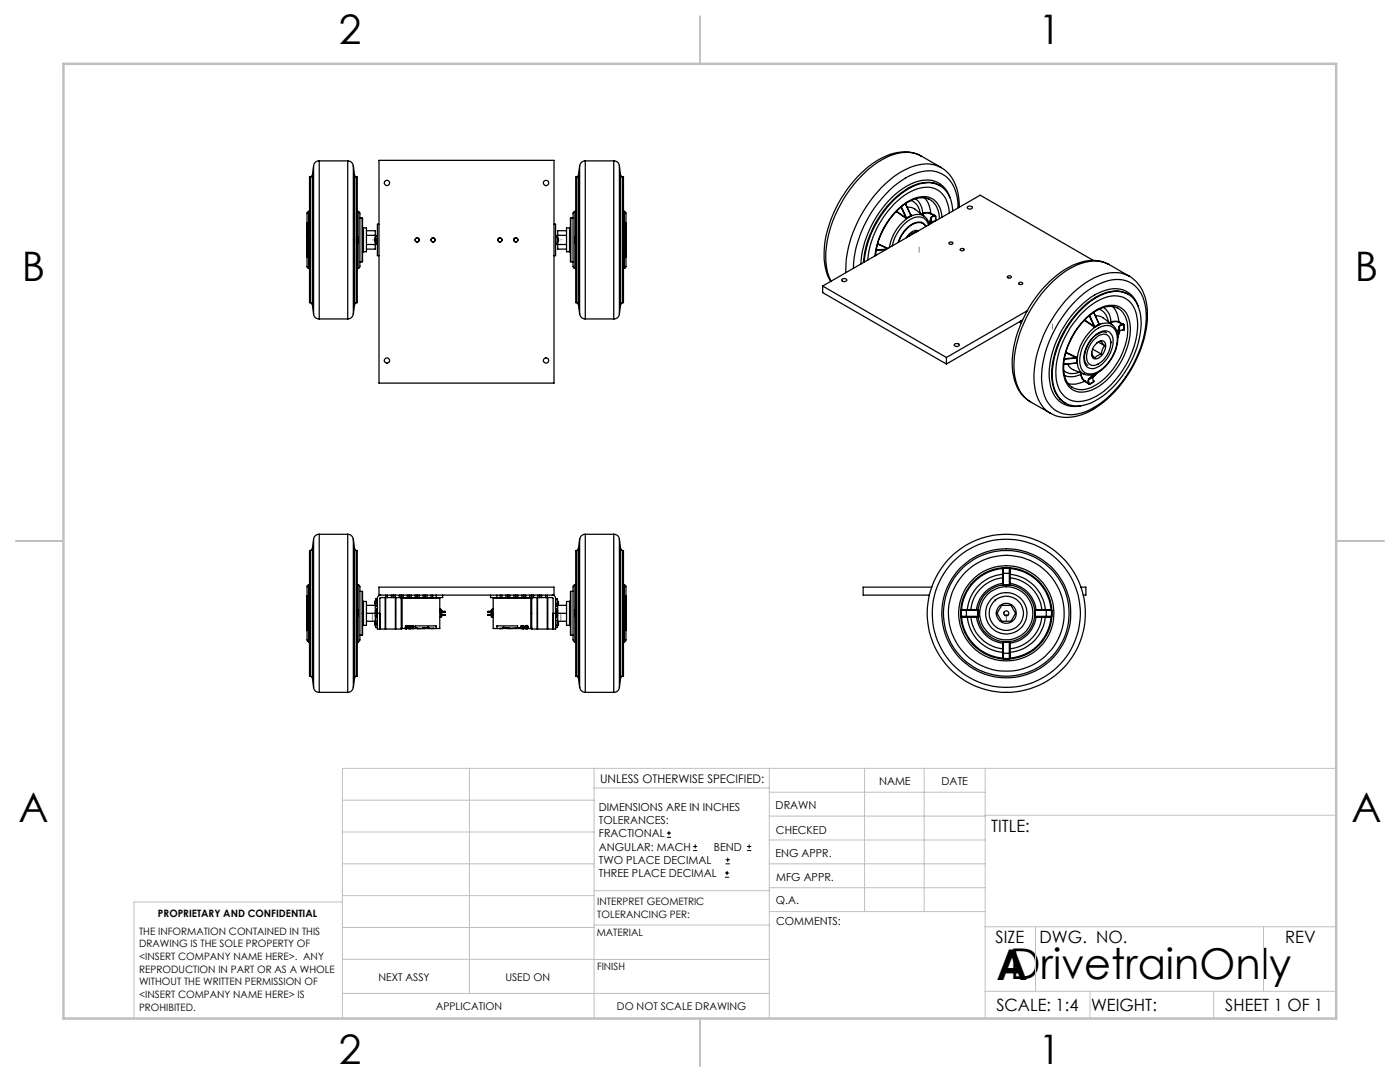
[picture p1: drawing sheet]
<svg xmlns="http://www.w3.org/2000/svg" width="279mm" height="216mm" viewBox="0 0 279 216" stroke-linecap="round" stroke-linejoin="round" font-family="sans-serif">
<g fill="none" stroke="#000" stroke-width=".2">
<path d="M133.1 167.1h.8M133.1 166.2h.8M133.5 165.8v.9M138.3 169.7h.8M138.3 168.9h.8M138.7 168.5v.8M144.7 175h.8M144.7 174.2h.8M144.8 172.4h.9M144.8 171.6h.9M145.1 173.8v.8M145.2 171.1v.9"/>
<path d="M149.1 169.7h.8M149.1 168.9h.8M149.5 168.5v.8"/>
</g>
<g fill="none" stroke="#c0c0c0" stroke-width=".2">
<path d="M68.3 159.7h50.3M93.7 153.3v44.9M118.6 153.3v49.9M118.6 157.2h34.9M153.5 153.3v49.9M153.5 158.1h43.1M172.5 153.3v28.6M184.4 153.3v28.6M196.6 153.3v49.9M266.7 153.3h-198.4v49.9M68.3 178.7h50.3M68.3 172.4h50.3"/>
<path d="M68.3 166h50.3M68.3 180h-41.6v23.2M118.6 177.7h35M153.5 167.6h43.1M153.5 162.8h43.1M153.5 172.4h43.1M153.5 177.1h43.1M196.6 162.7h70.1M68.3 198.2h85.2M68.3 191.4l85.2 .1M68.3 185.1h50.3M118.6 184.6h35"/>
<path d="M153.6 181.9h43M196.6 197.8h70.1M196.6 184.9h70.1M206.7 184.9v12.9M217.5 197.8v5.4M242.2 197.8v5.4M252.2 184.9v12.9"/>
</g>
<path d="M139.7 3.2v9.5M3.1 107.9h9.6M266.7 107.9h9.5M139.7 203.2v9.6" fill="none" stroke="#c0c0c0" stroke-width=".25"/>
<path d="M12.7 12.7h254v190.5h-254z" fill="none" stroke="#c0c0c0" stroke-width=".5"/>
<path d="M74.3 47.9h.1M111.9 47.8h.1M183.4 50.3v-1M210 65.7v-1M74.3 123.9v-1.3M111.9 123.9v-1.3M200.8 123.9v-1.3M200.9 123.9v-1.3" fill="none" stroke="#808080" stroke-width=".2" stroke-dasharray="15.2 1.3 1.3 1.3"/>
<g fill="none" stroke="#000" stroke-width=".25">
<path d="M61.9 35.3h-.1v25.1h.1M61.9 35.3v25.1M62.3 35l-.1 .3h-.3M62.3 35v25.7M62.6 33.1v29.6M62.6 33.1l-.3 1.9M63.7 32.1a1.09 1.09 0 0 0-1.1 1M63.7 32.1v31.5M63.7 32.1h5.7M69.4 32.1a1.16 1.16 0 0 1 1.1 1M69.4 32.1v31.5M70.5 33.1v29.6"/>
<path d="M70.5 33.1l.3 1.9M70.8 35l.1 .2 .2 .1M70.8 35v25.7M71.1 35.3h.2v25.1h-.2M71.1 35.3v25.1M75.6 32h35v44.4h-35zM115.1 35.3h-.2v25.1h.2M115.1 35.3v25.1M115.4 35l-.1 .2-.2 .1M115.4 35v25.7M115.7 33.1v29.6M115.7 33.1l-.3 1.9"/>
<path d="M116.8 32.1a1.16 1.16 0 0 0-1.1 1M116.8 32.1v31.5M116.8 32.1h5.7M122.5 32.1a1.09 1.09 0 0 1 1.1 1M122.5 32.1v31.5M123.6 33.1v29.6M123.6 33.1l.3 1.9M123.9 35l.1 .3h.2M123.9 35v25.7M124.2 35.3h.2v25.1h-.2M124.2 35.3v25.1M182.7 39.7h.1a3.9 3.9 0 0 1 1.4 2.9"/>
<path d="M183.8 31.1a8 8 0 0 0-8 .5 24.1 24.1 0 0 0-11.1 16.2 12.4 12.4 0 0 0 1.1 8.4M184.5 39.4l.2 .3a4.5 4.5 0 0 1 1 2.8M185.2 39.7a4 4 0 0 1 2.3 3.9M185.2 39.7a4.8 4.8 0 0 0-4.2 .8 14.9 14.9 0 0 0-6.3 10.5M187.6 37a5.6 5.6 0 0 0-5.7 .2 19.5 19.5 0 0 0-9.6 15.2M187.8 33.4a7.9 7.9 0 0 1 3.6 6.8l.1 1.1M187.8 33.4a7.3 7.3 0 0 0-7 .4 23.3 23.3 0 0 0-10.1 11.4 20.9 20.9 0 0 0-1.9 9.2M187.8 33.4l-4-2.3a7.8 7.8 0 0 0-7.9 .8 24.5 24.5 0 0 0-11.1 19.3l.3 2.7 .7 2.2M189.6 39.4a4.9 4.9 0 0 0-6.4-3.2 16.3 16.3 0 0 0-9 8.2 18 18 0 0 0-2.4 8.3M61.3 44.4v6.9M61.6 42.2l-.3 .2v10.9l.3 .3M61.6 42.2v11.4"/>
<path d="M61.6 53.6h.1M61.6 42.2h.1M61.7 53.6h.1M61.7 53.5h.1M61.7 53.5v.1M61.7 47.3v1.2M61.7 48.5l.1 .1M61.7 48.5h.1M61.7 47.3h.1M61.7 42.2h.1M61.7 53.6l.1 .1M61.8 42.1l-.1 .1"/>
<path d="M61.8 47.2l-.1 .1M61.8 42.2h-.1M71.3 47.2l.1 .1M71.3 42.2h.1M71.3 53.5h.1M71.3 42.1l.1 .1M71.3 47.3h.1M71.3 48.5h.1M71.4 42.2h.1M71.4 47.3v1.2M71.4 48.5h-.1M71.4 47.3h.1"/>
<path d="M71.4 48.5h.1M71.4 53.6h-.1M71.4 53.6l-.1 .1M71.4 53.6h.1M71.4 48.5l-.1 .1M71.4 53.5v.1M71.5 42.2l.2 .1 .1 .3v10.6l-.1 .2-.2 .2M71.5 42.2v11.4M71.8 52.2h.5M71.8 43.5h.5M72.3 43.5v8.7M72.4 45.3l.1 .2"/>
<path d="M72.5 50.2l-.1 .2M72.5 45.5h.6v4.7h-.6M72.5 45.5v4.7M73.1 46h1.8v3.7h-1.8M73.1 47h1.8M73.1 48.8h1.8M74.9 48l.1 .6M74.9 48h.1M74.9 47.7h.1M74.9 47.4h.1M74.9 48.4h.1M74.9 47.8v.1"/>
<path d="M74.9 47.9h.1M74.9 47.9v.2M74.9 47.6v.1M75 47.2h.3M75 47.2l-.1 .5M75 48.6h.3M75 48.5h.3M75 47.2v1.3M75 48.5v.1M75.2 48.6l.1 .2M75.3 47l-.1 .1M75.6 44.7h-.3v6.3h.3"/>
<path d="M110.6 44.7h.3v6.3h-.3M110.9 48.6h.3M110.9 47.2h.3M110.9 47l.1 .1M111 48.6l-.1 .2M111.2 47.2l.1 .5M111.2 47.2v1.4M111.2 47.2h.1M111.3 48.1l-.1 .5M111.3 47.4h.1M111.3 48.4h.1M111.3 48h.1"/>
<path d="M111.3 47.8v.1M111.3 47.8h.1M111.3 47.7h.1M111.3 47.7v.1M111.3 48v.2M111.3 47h1.8M111.3 48.8h1.8M113.1 46h-1.8v3.7h1.8M113.7 50.2l.1 .2M113.7 45.5h-.6v4.7h.6M113.7 45.5v4.7M113.8 45.3l-.1 .2"/>
<path d="M113.9 43.5v8.7M113.9 52.2h.5M113.9 43.5h.5M114.7 42.2l-.2 .1-.1 .3v10.6l.1 .2 .2 .2M114.7 42.2v11.4M114.7 53.6h.1M114.7 42.2h.1M114.8 53.5h.1M114.8 53.5v.1M114.8 47.3v1.2M114.8 48.5l.1 .1M114.8 48.5h.1"/>
<path d="M114.8 47.3h.1M114.8 53.6h.1M114.8 42.2h.1M114.8 53.6l.1 .1M114.9 42.1l-.1 .1M114.9 47.2l-.1 .1M114.9 42.2h-.1M124.4 47.2l.1 .1M124.4 42.2h.1M124.4 53.5h.1M124.4 42.1l.1 .1M124.4 47.3h.1"/>
<path d="M124.4 48.5h.1M124.5 42.2h.1M124.5 47.3v1.2M124.5 48.5h-.1M124.5 47.3h.1M124.5 48.5h.1M124.5 53.6h-.1M124.5 53.6l-.1 .1M124.5 53.6h.1M124.5 48.5l-.1 .1M124.5 53.5v.1M124.6 42.2l.3 .2v10.9l-.3 .3"/>
<path d="M124.6 42.2v11.4M124.9 44.4v6.9M164.2 57.1v1.3l24.7 14.2M164.2 57.1l24.7 14.2M168 55.8a.54 .54 0 0 1 .6-.3 .54 .54 0 0 1 .4 .5 .54 .54 0 0 1-.6 .2 .54 .54 0 0 1-.4-.4zM175.2 48.6l1.9 1M175.2 48.6l2 1M175.2 48.5v.1M176.7 49.8l-1.8 .2M177 49.7l-2.1 .2M178.9 42.2l1.9 1.4M178.9 42.2l1.9 1.3"/>
<path d="M178.9 42.2l-.2 .2M179.8 41.3l1 2.2M179.9 41.2l1 2.3M180.7 40.6l1.1 2.4zM180.8 43.6h.2M180.8 43.5h.1M180.8 43.5v.1M180.9 43.5l.1 .1M181 41.3a2.12 2.12 0 0 1 1.6 .4l1.9 1.5M181.8 43v.1M181.8 43l-.9 .5M181.8 43h.1"/>
<path d="M181.8 40a2.81 2.81 0 0 1 1.8 2.5M181.8 43.1l-.8 .5M183 46.2l-.8 .3-.8 .6M183.3 46.1a2.19 2.19 0 0 0-2.4 1.3M183.9 44.3l.3 .2M184.2 42.6v.1M184.2 42.6l-.3 .2M184.2 42.7l-.2 .1M184.5 43.2l.1 .1a2.32 2.32 0 0 1 .8 1.5M184.5 43.2a2.94 2.94 0 0 0-3.6 .4 9.3 9.3 0 0 0-3.4 5.8M184.8 45.2a1.82 1.82 0 0 0-2.7-.4 6.9 6.9 0 0 0-2.8 3.5M184.8 45.2a1.85 1.85 0 0 0-2.8-.5 6.8 6.8 0 0 0-2.8 3.7"/>
<path d="M185.3 44.9a2.21 2.21 0 0 0-3.6-1.1 8.5 8.5 0 0 0-3.7 5.3M185.7 42.7l-.1-.1a1.48 1.48 0 0 0-1.4 .1M185.7 42.7l.8 .4M185.7 42.5l.8 .5M185.7 42.5l-.8-.1-.7 .2M185.7 42.5v.2M185.8 43.5h.1M185.8 43.5l-.4 1.2M185.8 44.5v.1M185.8 43.5v1M185.8 43.5l-.3 1.3M186.5 43.1l-.5 .1-.2 .3"/>
<path d="M186.5 43.1h.2M186.5 43l.2 .1M186.5 43v.1M186.6 44.1l-.5 .1-.3 .3M186.7 43.1a.75 .75 0 0 0-.9 .4M186.7 43.1h.1M186.7 43.1v1M188 43.3a3.9 3.9 0 0 0-3.9-4.1 9.1 9.1 0 0 0-6.2 4 15.2 15.2 0 0 0-3.3 7.8M189.4 48.4a.42 .42 0 0 1 .4-.1 .42 .42 0 0 1 .3 .3 .43 .43 0 0 1-.4 .2 .43 .43 0 0 1-.3-.4zM189.5 42.5a5 5 0 0 0-3.5-5 8.1 8.1 0 0 0-6.8 2.5 18.3 18.3 0 0 0-6 11.9M190.1 42.1a5.4 5.4 0 0 0-3.9-5.6 7.9 7.9 0 0 0-6.4 2.2 20 20 0 0 0-7.3 13.6M191.2 41.5a7 7 0 0 0-3.7-7 8.4 8.4 0 0 0-7.5 1.5 23.2 23.2 0 0 0-9.7 17.6"/>
<path d="M191.7 49.6h.3l.4 .1a.4 .4 0 0 1-.4 .4 .4 .4 0 0 1-.4-.4zM193.1 41.3a.52 .52 0 0 1 .5-.2 .52 .52 0 0 1 .4 .4 .52 .52 0 0 1-.5 .2 .52 .52 0 0 1-.4-.4zM201 55.2a.42 .42 0 0 1 .5-.2 .42 .42 0 0 1 .3 .4 .43 .43 0 0 1-.4 .1 .43 .43 0 0 1-.4-.3zM203.4 56.4l.3-.1 .4 .2a.4 .4 0 0 1-.4 .3 .4 .4 0 0 1-.4-.3zM214.7 60a13.1 13.1 0 0 1 7.9-4.2 5.6 5.6 0 0 1 5.9 5 19.2 19.2 0 0 1-2.9 12.9 19.2 19.2 0 0 1-9.7 8.7 5.8 5.8 0 0 1-7.9-5.1 20.4 20.4 0 0 1 3.9-13.9l1.4-1.8zM218.2 52l-22.6-13.1-31.4 18.2M221.3 52.8a8 8 0 0 0-7.9 .5 23.6 23.6 0 0 0-11.4 20 8 8 0 0 0 3.6 6.9M221.3 52.8l4.1 2.3a6.6 6.6 0 0 0-6.2 0 21 21 0 0 0-9.9 9.6 20.2 20.2 0 0 0-2.7 13.2 6.6 6.6 0 0 0 3 4.5M221.3 52.8a7.3 7.3 0 0 0-7 .4 23.3 23.3 0 0 0-10 11.4 17.5 17.5 0 0 0-1.5 11.8 6.4 6.4 0 0 0 2.8 3.8l4 2.2M225.1 58.7a5.2 5.2 0 0 0-4.9-.1 18.2 18.2 0 0 0-9.3 10.7 12.3 12.3 0 0 0-.2 9.2l.8 1.1 1.1 .8M225.3 55.1a7.8 7.8 0 0 1 3.7 6.8 23.8 23.8 0 0 1-11.4 20.1 8.1 8.1 0 0 1-8 .4M61.9 60.4l.4 .3"/>
<path d="M62.3 60.7l.3 2M62.6 62.7a1.09 1.09 0 0 0 1.1 .9M63.7 63.6h5.7M70.5 62.7a1.16 1.16 0 0 1-1.1 .9M70.8 60.7l-.3 2M71.1 60.4l-.3 .3M115.1 60.4l.3 .3M115.4 60.7l.3 2M115.7 62.7a1.16 1.16 0 0 0 1.1 .9M116.8 63.6h5.7M123.6 62.7a1.09 1.09 0 0 1-1.1 .9M123.9 60.7l-.3 2"/>
<path d="M124.2 60.4l-.3 .3M188.9 71.3v1.3M190.5 68.7a.54 .54 0 0 1 .5-.2 .54 .54 0 0 1 .4 .5 .54 .54 0 0 1-.5 .2 .54 .54 0 0 1-.4-.5zM203.4 64.2l.4 .2M203.8 64l.1 .2-.1-.2M204.1 63.9l-15.2 8.7M205 62l-16.1 9.3M212.3 73.9a2.82 2.82 0 0 0 3.1 .4M212.8 70.3l2 1M212.8 70.3l2 1.1M212.8 70.2v.1M213 72.6a2.17 2.17 0 0 0 1.2 1.2l2.2 .9"/>
<path d="M213.9 77.2v.1M214.8 71.4h.1M214.8 71.4l-2.4 .2M214.8 71.3l.1 .1M214.8 71.3v.1M214.8 72.5h.1M214.9 72.5h.1M214.9 72.5l-2.6 .2M214.9 71.4v1M214.9 71.4h.1M214.9 72.4h.1M214.9 71.4l-2.5 .3"/>
<path d="M214.9 72.4l-.1 .1M215.3 62.3a11 11 0 0 1 7.8-4.2 4.7 4.7 0 0 1 4.4 4.2 16.6 16.6 0 0 1-2.8 11.7 15 15 0 0 1-8.4 6.9 4.8 4.8 0 0 1-6.2-4.4 17.1 17.1 0 0 1 3.3-11.8zM215.4 63a10.9 10.9 0 0 1 6.9-4 4.4 4.4 0 0 1 4.6 4.3 16.8 16.8 0 0 1-4.6 12.8 10.1 10.1 0 0 1-7.5 4 4.6 4.6 0 0 1-4-4.2 16.9 16.9 0 0 1 4.6-12.9zM215.7 74.7v.2a1.79 1.79 0 0 0 .8 1.2M215.7 74.7h.1M215.7 74.7l-.6 .2a3.4 3.4 0 0 1-2.7 0M215.7 74.4v.3M215.8 74.7l.2 .8 .5 .5M215.8 74.4v.3M216.3 74.7h.1M216.4 63.9a7.6 7.6 0 0 1 6.2-2.9 3.9 3.9 0 0 1 2.9 3.8 14.2 14.2 0 0 1-7.6 13 3.7 3.7 0 0 1-5.3-1.8 11.3 11.3 0 0 1 1.6-9.3zM216.4 63.9l1.9 1.3"/>
<path d="M216.4 63.9l2 1.3M216.4 63.9l-.1 .2M216.5 76.1l.7 .5M216.5 76.1l-.7 .2a3.9 3.9 0 0 1-2.7 .2M216.5 76v.1M216.5 76l.8 .5M217.2 76.6h.3M217.2 75.7h.1M217.2 75.7l-.1 .3 .2 .5M217.3 76.5l.2 .1M217.3 76.5l-.1 .1M217.3 75.7a.77 .77 0 0 0 .2 .9"/>
<path d="M217.4 63l1 2.2M217.5 76.6h.1M217.5 62.9l1 2.3M217.9 70.2v.5l.6 .7 .5-.4 .8-.3M218 67.5a3.1 3.1 0 0 1 3.2-1.4 2.57 2.57 0 0 1 .8 3.2 5.9 5.9 0 0 1-3.8 4.3 1.69 1.69 0 0 1-1.9-2 6.4 6.4 0 0 1 1.7-4.1zM218.1 69.7l1.7 1M218.2 76l.1 .1M218.2 75.2h.1M218.2 75.2a.77 .77 0 0 0 .1 .9M218.2 75.2l-.9 .5M218.2 74.7l-1 1M218.3 66.1a3.3 3.3 0 0 1 3.6-.9 3.3 3.3 0 0 1 .9 3.6 7.7 7.7 0 0 1-4.5 5.7 2.06 2.06 0 0 1-2.8-2 8 8 0 0 1 2.8-6.4z"/>
<path d="M218.3 76v.1M218.3 76.1l-.8 .5M218.3 76.1h.1M218.3 65.2l.2 .1M218.3 74.6l-1 1.1M218.4 65.2h.1M218.4 65.2h-.1M218.4 67.7a2.04 2.04 0 0 1 2.8-.7 3.6 3.6 0 0 1-.6 4.3 2.97 2.97 0 0 1-2.9 1.5 2.21 2.21 0 0 1-.7-2.8l.7-1.5zM218.5 65.2v.1M218.6 63l1.4 .3 2 1.5M218.9 68.5l.9-.4 .7 .9M218.9 68.4a.96 .96 0 0 1 1.2-.4 .96 .96 0 0 1 .6 1.2 2.45 2.45 0 0 1-2.4 2.4 1.77 1.77 0 0 1 0-2.5z"/>
<path d="M219 74.4l-.8 .8M219.2 68.3l1.3 .7M219.3 72.6l-.3 .1M219.4 64.6v.2M219.4 64.7l-.9 .5M219.4 64.7v.1M219.4 64.6h.1M219.4 64.7h.1M219.4 61.7a3.1 3.1 0 0 1 1.8 2.5M219.4 64.7l-1.1-2.4 1.1 2.4M219.4 64.6v.1M219.4 64.8l-.9 .5"/>
<path d="M220.2 61.3l.5 .4a3.5 3.5 0 0 1 1 2.6M220.5 69l-.4 .4-.3 1.3M220.8 66.4a2.48 2.48 0 0 0-2.6 1 5.4 5.4 0 0 0-1.6 4.8l.5 .7M221.7 68.1v.3M221.7 64.3h.1M221.7 64.3l-.2 .1M221.8 64.3l-.3 .2M222 64.8a3.9 3.9 0 0 1 .8 4.4 8.2 8.2 0 0 1-4.6 5.5l-.9 .2-1-.3M222 61.1a4.8 4.8 0 0 1 1.3 3.1M222 64.8a3 3 0 0 0-3.5 .5 8.2 8.2 0 0 0-3.3 8 2.36 2.36 0 0 0 1.1 1.4M222 64.8h.1M223 61.4l.1 .1"/>
<path d="M223.1 61.5a4.6 4.6 0 0 0-4.5 .6 14.3 14.3 0 0 0-6.3 12l.1 .6a3.6 3.6 0 0 0 1.5 2.6M223.1 61.5a4.4 4.4 0 0 1 2 4.2 14.2 14.2 0 0 1-7.1 11.5 4.2 4.2 0 0 1-4.1 .1M223.2 64.3l-.8-.1-.6 .1M223.2 64.3l.9 .4M223.3 64.2l.8 .5M223.3 64.2l-.9-.1-.7 .2M223.3 64.2l-.1 .1M223.3 65.1l.1 .1M223.3 65.1l-.3 1.3M223.4 66.2l-.3 1.1zM223.4 65.2v1M223.4 65.2l-.4 1.4"/>
<path d="M224.1 64.7l-.6 .2-.2 .2M224.1 64.7l.2 .1M224.1 64.7h.1M224.2 65.8h.1M224.3 64.8a.75 .75 0 0 0-.9 .4M224.3 64.8v1M224.3 65.8a.75 .75 0 0 0-.9 .4M224.3 64.8h.1M224.3 65.8h.1M224.3 65.8l-.2 .1M227.2 61.1a5 5 0 0 0-7.2-3 17.8 17.8 0 0 0-8.7 9 14.7 14.7 0 0 0-1.4 10.7 4.8 4.8 0 0 0 5.8 3.2M61.3 118.9v6.9"/>
<path d="M61.6 116.7l-.3 .2v10.9l.3 .3M61.6 116.7v11.4M61.6 116.7h.1M61.7 116.7h.1M61.8 116.6l-.1 .1M61.8 116.7h-.1M61.9 109.9h-.1v25h.1M61.9 109.9v25M62.3 109.5l-.4 .4M62.3 109.5v25.8M62.6 107.6v29.6M62.6 107.6l-.3 1.9"/>
<path d="M63.7 106.6a1.09 1.09 0 0 0-1.1 1M63.7 106.6v31.5M63.7 106.6h5.7M69.4 106.6a1.16 1.16 0 0 1 1.1 1M69.4 106.6v31.5M70.5 107.6v29.6M70.5 107.6l.3 1.9M70.8 109.5l.3 .4M70.8 109.5v25.8M71.1 109.9h.2v25h-.2M71.1 109.9v25M71.3 116.7h.1"/>
<path d="M71.3 116.6l.1 .1M71.4 116.7h.1M71.5 116.7l.2 .1 .1 .3v10.6l-.1 .3-.2 .1M71.5 116.7v11.4M71.8 118h.5M72.3 118v8.8M72.4 119.8l.1 .2M75 119.6l-.1 .4M75 119.6h.3M75 120h.3M75 120v1M75 119.6v.4"/>
<path d="M75.6 117.2h35v1.5h-35zM76 118.7a.66 .66 0 0 0-.7 .7v3M76.9 119.3v6.1M77 119.2h.3M77 119.2h-1l-.2 .2v3M77 118.7v.5M77.3 119.2h.8M77.3 118.7v.5M78.1 119.2h.3M78.1 118.7v.5M78.4 119.2h.2M78.4 118.7v.5"/>
<path d="M78.6 119.2h.3M78.6 118.7v.5M78.9 119.2h.8M78.9 118.7v.5M79 119.2v6.3zM79.7 119.2h.3M79.7 118.7v.5M80 119.2h.2M80 118.7v.5M80.1 119.2v6.3h-4.8v-3.1M80.2 119.2h.3M80.2 118.7v.5"/>
<path d="M80.3 119.3l-.2 .2M80.3 119.3h7.5v6.1h-1.2M80.3 119.3v6.1M80.5 119.2h.8M80.5 118.7v.5M81.3 119.2h.3M81.3 118.7v.5M81.6 119.2h.1M81.6 118.7v.5M81.7 119.2h.4M81.7 118.7v.5M82.1 119.2h.8"/>
<path d="M82.1 118.7v.5M82.9 119.2h.3M82.9 118.7v.5M83.2 119.2h.1M83.2 118.7v.5M83.3 119.2h.3M83.3 118.7v.5M83.6 119.2h.9M83.6 118.7v.5M84.5 119.2h.3M84.5 118.7v.5M84.8 119.2h.1"/>
<path d="M84.8 118.7v.5M84.9 119.2h.3M84.9 118.7v.5M85.2 119.2h.8M85.2 118.7v.5M86 119.2h.4M86 118.7v.5M86.4 119.2h.7M86.4 118.7v.5M87.1 118.7v.5M88.3 118.7v.5h-1.2M97.9 118.7v.5h1.3"/>
<path d="M99.2 119.2h.6M99.2 118.7v.5M99.8 119.2h.4M99.8 118.7v.5M100.2 119.2h.8M100.2 118.7v.5M101 119.2h.3M101 118.7v.5M101.3 119.2h.1M101.3 118.7v.5M101.4 119.2h.3M101.4 118.7v.5"/>
<path d="M101.7 119.2h.9M101.7 118.7v.5M102.6 119.2h.3M102.6 118.7v.5M102.9 119.2h.1M102.9 118.7v.5M103 119.2h.3M103 118.7v.5M103.3 119.2h.8M103.3 118.7v.5M104.1 119.2h.4M104.1 118.7v.5"/>
<path d="M104.5 119.2h.1M104.5 118.7v.5M104.6 119.2h.3M104.6 118.7v.5M104.9 119.2h.8M104.9 118.7v.5M105.7 119.2h.3M105.7 118.7v.5M105.9 119.3l.2 .2M105.9 119.3h-7.5v6.1h7.5M105.9 119.3v6.1M106 119.2h.2"/>
<path d="M106 118.7v.5M106.1 119.2v6.3h4.8v-3.1M106.2 119.2h.3M106.2 118.7v.5M106.5 119.2h.8M106.5 118.7v.5M107.2 119.3v6.1M107.3 119.2h.3M107.3 118.7v.5M107.6 119.2h.2M107.6 118.7v.5M107.8 119.2h.3"/>
<path d="M107.8 118.7v.5M108.1 119.2h.8M108.1 118.7v.5M108.9 119.2h.3M108.9 118.7v.5M109.2 119.2h1l.2 .2v3M109.2 118.7v.5M109.3 119.3v6.1M110.2 118.7a.66 .66 0 0 1 .7 .7v3M110.9 119.6h.3M111.2 119.6l.1 .4M111.2 119.6v.9"/>
<path d="M111.3 120v.5M113.8 119.8l-.1 .2M113.9 118v8.8M113.9 118h.5M114.7 116.7l-.2 .1-.1 .3v10.6l.1 .3 .2 .1M114.7 116.7v11.4M114.7 116.7h.1M114.8 116.7h.1M114.9 116.6l-.1 .1M114.9 116.7h-.1M115.1 109.9h-.2v25h.2M115.1 109.9v25"/>
<path d="M115.4 109.5l-.3 .4M115.4 109.5v25.8M115.7 107.6v29.6M115.7 107.6l-.3 1.9M116.8 106.6a1.16 1.16 0 0 0-1.1 1M116.8 106.6v31.5M116.8 106.6h5.7M122.5 106.6a1.09 1.09 0 0 1 1.1 1M122.5 106.6v31.5M123.6 107.6v29.6M123.6 107.6l.3 1.9M123.9 109.5l.3 .4"/>
<path d="M123.9 109.5v25.8M124.2 109.9h.2v25h-.2M124.2 109.9v25M124.4 116.7h.1M124.4 116.6l.1 .1M124.5 116.7h.1M124.6 116.7l.3 .2v10.9l-.3 .3M124.6 116.7v11.4M124.9 118.9l.1 .1M125 119l-.1 6.8M185.9 117.2h-13.6v1.5h13.2M198.5 119.7l.2 .2"/>
<path d="M200.1 116.4a6 6 0 0 0-5.2 5.3M200.1 116.4v.3M200.1 116.7h.1M200.1 113.5a8.9 8.9 0 0 0-8.2 8.1M200.1 113.4v.1M200.1 113.4l.1 .1M200.1 113.5h.1M200.1 113.5v1.1M200.1 114.6h.1M200.1 114.6a7.8 7.8 0 0 0-7.1 7M200.1 115.3v1.1M200.1 115.3h.1"/>
<path d="M200.1 115.3a7.2 7.2 0 0 0-6.4 6.3M200.1 114.6v.7M200.2 116.7h-.1M200.2 116.7h.1M200.2 116.4h-.1M200.2 113.5v.9M200.2 114.4v2.3M200.2 116.7h1.2M200.2 114.4h.1M200.2 113.3h1.2M200.2 113.3l-.1 .1M200.2 113.3h.1"/>
<path d="M200.2 113.3v1.1M200.2 113.3v.2M200.2 114.4h1.2M201.4 116.7h.1M201.4 114.4h.1M201.4 113.3l.2 .1M201.4 113.3h.1M201.4 113.3v1.1M201.4 113.3l.1 .2M201.4 114.4v2.3M201.5 116.7h-.1M201.5 116.7h.1"/>
<path d="M201.5 116.4h.1M201.5 113.5v.9M201.5 114.6h.1M201.5 115.3h.1M201.5 114.4v2.3M201.5 116.4a6 6 0 0 1 5.3 5.3M201.5 116.4v.3M201.5 114.6a7.8 7.8 0 0 1 7.1 7M201.5 115.3v1.1M201.5 115.3a7.2 7.2 0 0 1 6.4 6.3M201.6 113.5a8.9 8.9 0 0 1 8.2 8.1M201.6 113.4v.1"/>
<path d="M201.6 113.4l-.1 .1M201.6 113.5h-.1M201.6 113.5l-.1 1.1M215.7 117.2h1v1.5h-.5M61.6 128.1h.1M61.7 128.1h.1M61.7 121.8l.1-.1-.1 .1M61.7 121.8v1.2M61.7 123l.1 .1M61.7 128l.1 .1h-.1M61.7 128v.1M61.7 123h.1"/>
<path d="M61.7 121.8h.1M61.7 128.1l.1 .1M61.9 134.9l.3 .1 .1 .3M62.3 135.3l.3 1.9M62.6 137.2a1.09 1.09 0 0 0 1.1 .9M63.7 138.1h5.7M70.5 137.2a1.16 1.16 0 0 1-1.1 .9M70.8 135.3l-.3 1.9M71.1 134.9l-.2 .1-.1 .3M71.3 123h.1M71.3 121.8h.1M71.4 121.8v1.2"/>
<path d="M71.4 121.8l-.1-.1 .1 .1M71.4 123h-.1M71.4 121.8h.1M71.4 123h.1M71.4 128.1l-.1 .1M71.4 128.1h.1M71.4 128l-.1 .1h.1M71.4 123l-.1 .1M71.4 128v.1M71.8 126.8h.5M72.5 124.8l-.1 .2M72.5 120h.6v4.8h-.6"/>
<path d="M72.5 120v4.8M73.1 120.8h1.8v3.2h-1.8M73.1 122.4h1.8M74.9 124.3l.1 .9M74.9 120.4h.1M74.9 120v-.1v.2M74.9 120.1h.1M74.9 124.7h.1M74.9 124.3h.1M74.9 120h.1M74.9 121.9h.3M74.9 122.9h.3"/>
<path d="M74.9 120.4v.1M74.9 120v.5M74.9 120.3h.1M74.9 124.5v.1M74.9 124.6h.1M74.9 120.3l.1 .7M74.9 124.6v.1M74.9 124.2v.2M74.9 124.5h.1M75 121h.3M75 125.2h.3M75 123.8l-.1 .5"/>
<path d="M75 123.8h.3M75 124.2h.3M75 124.2v1M75 123.8v.4M75.3 121.5h-.1v1.8h.1M75.3 122.4h.5M75.8 122.4v3.1M80.1 125.3l.2 .1M80.3 125.4h3.6M80.8 125.4h.1M80.8 125.4h.4M80.9 125.4h.2z"/>
<path d="M80.9 125.3h.1M80.9 125.2h.1M80.9 125.1h.1M80.9 124.8l.2 .1M80.9 125h.3M80.9 125.1h.3M80.9 125h.1M80.9 125.2l.2 .1M80.9 125.1h.2M80.9 124.8l.1 .1M81 125.4h.1M81 125.3h.1"/>
<path d="M81 125h.1M81 125.1h.1M81 125.2h.1M81 125.2h.2M81 125.2l.2 .1M81 125.1h.2M81 125h.2M81 124.9h.2M81 124.8v.1M81 125.1v.1M81.1 125.4h.1zM81.1 124.9h.1"/>
<path d="M81.1 125h.1M81.1 125.3h-.2M81.1 125.1l-.2 .1h.3M81.1 125.2h.1M81.1 125.4h.1M81.1 125.1h.1M81.1 125.2v.1M81.2 125.4h.1M81.2 125.4h-.1M81.2 125h.1M81.2 125.2h-.2M81.2 125.3h.1"/>
<path d="M81.2 125v.1M81.2 125.2h.1M81.2 125.1l-.2 .1M81.2 124.8h.1M81.2 124.9h.1M81.2 125.3h-.3M81.2 125.2h-.3M81.2 125.3h-.2M81.2 125l-.3 .1M81.2 124.8h-.3M81.2 124.9l-.3 .1M81.2 124.8l-.2 .1"/>
<path d="M81.5 125.4h.1M81.5 125.3l.3 .1M81.7 125.3l.1 .1M81.7 125.3h.1M81.8 125v.1M81.8 125.1l.4 .1M81.8 125h-.3v-.1h1l-.1 .3h-.2M81.8 125.2l-.3 .1M81.8 125.4h.1M81.8 125.2l.4 .1M81.8 125.2h.1M81.8 125h.1"/>
<path d="M81.8 125l.4 .2M81.8 125.3h-.1M81.8 125.3h.2M81.8 125.3h.1M82 125.3l-.2 .1M82 125.3h.1M82.1 125h.1M82.1 125.1h.1M82.1 125v.1M82.1 125h.2M82.2 125.2h.1M82.2 125.3l-.4 .1"/>
<path d="M82.2 125.1h.1M82.3 125h.1M82.3 125.1h-.1M82.3 125.1h.1M82.3 125v.1M82.5 125.4h.1M82.5 125l-.3 .2M82.9 125.2l.2 .1M83.1 125.4l-.2-.1v-.4h4.1v.5M83.1 125.4h.2M83.1 125.3l.2 .1M83.1 125.3v.1"/>
<path d="M83.3 125.4h1.3M83.3 125.4h.1M84.3 125.3l.5 .1h-1.5M84.3 125.3l.8 .1M84.3 125.3h.8M84.3 125.3h.1M84.5 125.4h2.1M85.1 125.3v.1M85.4 125.2l-.3 .2M85.4 125.2l.3 .2M85.4 125.1l.3 .3M85.4 125.1l-.3 .2"/>
<path d="M85.4 125.1v.1M85.7 125.4h.9M85.7 125.4h.1M87.8 121.6h.1M87.8 123.2h.1M87.8 122.1h1M87.8 122h1v.1h-1M87.9 122.1v1.1M87.9 121.6v.4M87.9 121.6l.3 .4M88.2 122.1v.9l-.3 .2M88.2 122.6h.6v.2h-.6"/>
<path d="M88.2 122.7h.6M88.3 122.1h.2zM88.3 122.7h.2zM88.8 122v.1M88.8 122.6v.1M97.4 122.7h1M97.4 122.1h.6M97.4 122.1h.1M97.4 122.7v.1M97.7 122.7h.2zM97.7 122h.2zM98 122.8l.2 .4"/>
<path d="M98 122h-.6v.1h.6M98.2 121.6v1M98.2 122.8v.4M98.2 121.6l-.2 .2v.8M98.2 121.6h.2M98.2 123.2h.2M98.4 122.6h-1v.2h1M99.2 125.4v-.5h4.1v.3l-.4 .2M99.6 125.4h.1M100.3 125.4h-.7M100.3 125.4h-.4M100.5 125.2l-.2 .2"/>
<path d="M100.5 125.2l.4 .1M100.5 125.1l.4 .2M100.5 125.1l-.2 .3M100.5 125.1v.1M100.9 125.3h.1M101.4 125.4h1.5M101.6 125.3h-.7M101.6 125.3l-.2 .1h1.5M102.9 125.4h.1M103.3 125.2l-.4 .2M103.6 125.2l1.1 .1zM103.6 125.3h1.1"/>
<path d="M104 125.4h.2M104 125h.4M104.2 125.4h.2M104.4 125.3l.3 .1h-.3M104.4 125.3h.1M104.4 125.3l-.4 .1h.4M104.4 125.4h.1M104.4 125.3l.1 .1M104.4 125.3l-.2 .1M104.4 125.4h-.2M104.4 125.3v.1M104.4 125h-.4v-.1l.7 .1-.3 .2"/>
<path d="M104.4 125h.1M104.4 125.2h.1M104.5 125l-.5 .1 .4 .1M104.5 125h.1M104.7 125l-.3 .2M104.7 125.4h-.2M104.9 125.4h.1M105 125h.1M105 125.4h.1M105 125.3h.1M105 125.4h.1zM105 124.8v.1"/>
<path d="M105 125.1h.1M105 125.2h.1M105 125.3h.3M105 125h.3M105 124.9v.1M105 124.9h.1M105 125.2l.1 .1M105 125.1l.1 .1M105.1 125h-.1M105.1 125h.1M105.1 124.8l-.1 .1M105.1 124.8h.1"/>
<path d="M105.1 125.2h-.1M105.1 125.2h.1M105.1 124.9l-.1 .1M105.1 125.1h-.1M105.1 124.9h.2M105.1 124.9v.1M105.1 124.8h.2M105.1 125.1h.2l-.2 .1M105.1 125.1h-.1l.1 .1M105.1 125.4h.2M105.1 125.1h.1M105.1 125.4h.1z"/>
<path d="M105.1 125.2v.1M105.2 125.4h.1M105.2 125.2h.1M105.2 125.3h.1M105.2 125.1h.1M105.2 125.2l-.1 .1M105.2 125.3l.1 .1M105.2 125.1l-.1 .1M105.3 125h.1M105.3 124.9v.1M105.3 125.3h.1M105.3 125.4h-.4"/>
<path d="M105.3 125.4h.1M105.3 125.1h-.1M105.3 125.2h-.1M105.3 124.8h.1M106.1 125.3l-.2 .1M110.4 122.4v3.1M110.4 122.4h.5M110.9 121h.3M110.9 123.8h.3M110.9 125.2h.3M110.9 120.5h.3M110.9 124.8h.3"/>
<path d="M110.9 121.5h.1v1.8h-.1M111 121.9h.3M111 122.9h.3M111.2 123.8l.1 .4M111.2 120.5v.5M111.2 123.8v1M111.2 124.8v.4M111.3 120v.2M111.3 124.2v.3M111.3 120.2h.1M111.3 120.4h.1M111.3 124.7h.1"/>
<path d="M111.3 124.3h.1M111.3 124.2v.5M111.3 120v.1M111.3 120.5h.1M111.3 124.5h.1M111.3 124.2v.1M111.3 124.4h.1M111.3 120.5l-.1 .5M111.3 124.7l-.1 .5M111.3 120.4v.2v-.1M111.3 120.1h.1M111.3 124.6v.3v-.2"/>
<path d="M111.3 122.4h1.8M113.1 122.4v2.4h.6M113.1 120.8h-1.8v3.2h1.8M113.7 124.8l.1 .2M113.7 120h-.6v2.4M113.7 120v4.8M113.9 126.8h.5M114.7 128.1h.1M114.8 121.8l.1-.1-.1 .1M114.8 121.8v1.2M114.8 123l.1 .1M114.8 128l.1 .1h-.1"/>
<path d="M114.8 128v.1M114.8 123h.1M114.8 121.8h.1M114.8 128.1h.1M114.8 128.1l.1 .1M115.1 134.9l.2 .1 .1 .3M115.4 135.3l.3 1.9M115.7 137.2a1.16 1.16 0 0 0 1.1 .9M116.8 138.1h5.7M123.6 137.2a1.09 1.09 0 0 1-1.1 .9M123.9 135.3l-.3 1.9M124.2 134.9l-.2 .1-.1 .3"/>
<path d="M124.4 123h.1M124.4 121.8h.1M124.5 121.8v1.2M124.5 121.8l-.1-.1 .1 .1M124.5 123h-.1M124.5 121.8h.1M124.5 123h.1M124.5 128.1l-.1 .1M124.5 128.1h.1M124.5 128l-.1 .1h.1M124.5 123l-.1 .1M124.5 128v.1"/>
<path d="M191.8 121.6h.1M191.8 121.6v.2M191.8 121.8v1.2M191.8 123v.1M191.8 123.1h.1M191.8 123h.1M191.8 121.8h.1M191.8 123h1.1M191.8 121.8h1.1M191.8 121.6l.1 .1M191.9 123l-.1 .1M191.9 121.7l-.1 .1"/>
<path d="M191.9 121.7h1M191.9 123h1M191.9 123.1a8.9 8.9 0 0 0 8.2 8.2M191.9 121.6v.1M191.9 123.1h1.1M191.9 121.6h1.1M191.9 123v.1M192.9 123h.1M192.9 123h2.3M192.9 121.8h2.3M192.9 121.8v1.2M192.9 121.7v.1"/>
<path d="M192.9 121.7h2.2M192.9 123h2.2M193 123v.1M193 121.6v.1M193 123.1a7.8 7.8 0 0 0 7.1 7.1M193 121.6h.7M193 123.1h.7M193.7 121.6l1.2 .1M193.7 121.6v.1M193.7 123.1h1.2M193.7 123v.1M193.7 123.1a7.2 7.2 0 0 0 6.4 6.4"/>
<path d="M194.8 123l.1 .1M194.9 123.1a6.1 6.1 0 0 0 5.2 5.2M194.9 121.7h.3M194.9 121.7h-.1M195.1 123l.1 .1M195.1 121.7l.1 .1M195.2 123.1h-.3M195.2 123v.1M195.2 121.8v1.2M195.2 121.7v.1M195.2 121.8h.1M195.2 123h.1"/>
<path d="M195.2 123h-.1M195.2 121.7h-.1M199.9 120.8h1.4a.86 .86 0 0 1 .9 .8l.3 .4a.87 .87 0 0 1-.3 1.2l-.2 .4a.9 .9 0 0 1-1.2 .4h-.5a.87 .87 0 0 1-.9-.8l-.2-.4a.87 .87 0 0 1 .3-1.2zM200.1 128.1v.2M200.1 128.1h.1M200.1 128.3l.1 .1M200.1 131.3v.1M200.1 131.4h.1M200.1 130.2v1.1M200.1 130.2h.1M200.1 128.3v1.2M200.1 129.5h.1"/>
<path d="M200.1 129.5v.7M200.2 130.3v.1M200.2 131.3v.1M200.2 131.3l-.1 .1M200.2 130.3v1M200.2 131.2l-.1 .1M200.2 128.1v2.2M200.2 128h1.2M200.2 128l-.1 .1M200.2 128.1h1.3M200.2 128v.1M200.2 128.1h.1"/>
<path d="M200.2 131.4h1.2M200.2 131.4h.1M200.2 130.4v1M200.2 128.1v2.3M200.2 130.4h1.2M200.5 122.8h.7M201.4 128l.1 .1M201.4 131.4h.1M201.4 130.4v1M201.4 128v2.4M201.5 128.1h.1M201.5 130.3l-.1 .1"/>
<path d="M201.5 131.3l-.1 .1M201.5 131.3l.1 .1M201.5 130.3v1M201.5 131.2l.1 .1M201.5 130.2h.1M201.5 129.5h.1M201.5 128.1v2.2M201.5 128.1v.2M201.5 128.3v.1M201.5 130.2l.1 1.1M201.5 128.3v1.2M201.6 131.4h-.2"/>
<path d="M201.6 131.3v.1M206.5 121.7h.3M206.5 121.7v.1M206.5 121.8v1.2M206.5 123v.1M206.5 123.1h.3M206.5 123h.1M206.5 121.8h.1M206.5 121.7h.1M206.5 123h2.3M206.5 121.8h2.3M206.6 121.7l-.1 .1"/>
<path d="M206.6 123l-.1 .1M206.6 121.7h2.1M206.6 123h2.1M206.8 123.1a6 6 0 0 1-5.3 5.2M206.8 121.7h.1M206.8 123.1h1.1M206.8 123v.1M207.9 123v.1M207.9 121.6l-1.1 .1M207.9 121.6v.1M207.9 123.1a7.2 7.2 0 0 1-6.4 6.4M207.9 121.6h.7"/>
<path d="M207.9 123.1h.7M208.6 121.6h1.2M208.6 121.6v.1M208.6 123.1h1.2M208.6 123v.1M208.6 123.1a7.8 7.8 0 0 1-7.1 7.1M208.7 121.7l.1 .1M208.7 123h1.1M208.7 121.7h1.1M208.8 123h-.1M208.8 121.8h1M208.8 123h1"/>
<path d="M208.8 121.8v1.2M209.7 123l.1 .1M209.8 123.1a8.9 8.9 0 0 1-8.2 8.2M209.8 123.1h.1M209.8 121.6h.1M209.8 121.7v.1M209.8 123v.1M209.8 121.6l-.1 .1M209.8 121.6l.1 .2M209.8 121.8h.1M209.8 123h.1M209.8 121.6v.1"/>
<path d="M209.9 123l-.1 .1M209.9 121.8v1.2"/>
<circle cx="77.2" cy="36.5" r=".52"/>
<circle cx="109" cy="36.5" r=".54"/>
<circle cx="83.2" cy="47.9" r=".41"/>
<circle cx="86.4" cy="47.9" r=".41"/>
<circle cx="99.8" cy="47.9" r=".41"/>
<circle cx="102.9" cy="47.9" r=".41"/>
<circle cx="77.2" cy="71.9" r=".52"/>
<circle cx="109" cy="71.9" r=".54"/>
<circle cx="200.8" cy="122.4" r="5.3"/>
<circle cx="200.8" cy="122.4" r="12.5"/>
<circle cx="200.8" cy="122.4" r="2"/>
<circle cx="200.8" cy="122.4" r=".5"/>
<circle cx="200.8" cy="122.4" r="4.1"/>
<circle cx="200.8" cy="122.4" r="9.5"/>
<circle cx="200.8" cy="122.4" r="12.9"/>
<circle cx="200.8" cy="122.4" r="3.4"/>
<circle cx="200.8" cy="122.4" r="5.7"/>
<circle cx="200.8" cy="122.4" r="9.1"/>
<circle cx="200.8" cy="122.4" r="15.8"/>
<circle cx="200.8" cy="122.4" r="14.8"/>
<circle cx="200.8" cy="122.4" r="11.6"/>
</g>
<text font-size="8.5" x="198.9" y="195.5">ADrivetrainOnly</text>
<g font-size="8.1">
<text x="67.6" y="8.9">2</text>
<text x="207.3" y="8.9">1</text>
<text x="4.4" y="56.1">B</text>
<text x="270.4" y="56.1">B</text>
<text x="3.7" y="164.1">A</text>
<text x="269.7" y="164.1">A</text>
<text x="67.6" y="212.4">2</text>
<text x="207.3" y="212.4">1</text>
</g>
<g font-size="3.4">
<text x="197.8" y="166">TITLE:</text>
<text x="198.7" y="188.1">SIZE</text>
<text x="207.5" y="188.1">DWG. NO.</text>
<text x="256.5" y="188.2">REV</text>
<text x="198.8" y="201.7">SCALE: 1:4</text>
<text x="217.7" y="201.8">WEIGHT:</text>
<text x="244.5" y="201.7">SHEET 1 OF 1</text>
</g>
<text font-size="2.4" x="119.8" y="156.2">UNLESS OTHERWISE SPECIFIED:</text>
<g font-size="2.2">
<text x="119.5" y="161.8">DIMENSIONS ARE IN INCHES</text>
<text x="154.8" y="161.4">DRAWN</text>
<text x="175.4" y="156.6">NAME</text>
<text x="187.9" y="156.7">DATE</text>
<text x="119.5" y="164.4">TOLERANCES:</text>
<text x="119.5" y="167.1">FRACTIONAL</text>
<text x="154.9" y="166.3">CHECKED</text>
<text x="119.5" y="169.7">ANGULAR: MACH</text>
<text x="119.5" y="172.4">TWO PLACE DECIMAL</text>
<text x="142.5" y="169.7">BEND</text>
<text x="154.8" y="171">ENG APPR.</text>
<text x="119.5" y="175">THREE PLACE DECIMAL</text>
<text x="154.9" y="175.7">MFG APPR.</text>
<text x="154.9" y="180.4">Q.A.</text>
<text x="154.9" y="184.6">COMMENTS:</text>
</g>
<g font-size="2.1">
<text x="75.5" y="195.7">NEXT ASSY</text>
<text x="100.9" y="195.7">USED ON</text>
<text x="86.9" y="201.5">APPLICATION</text>
<text x="123.1" y="201.6">DO NOT SCALE DRAWING</text>
</g>
<g font-size="2">
<text x="31.5" y="182.9">PROPRIETARY AND CONFIDENTIAL</text>
<text x="119.2" y="180.6">INTERPRET GEOMETRIC</text>
<text x="119.2" y="183.1">TOLERANCING PER:</text>
<text x="27.8" y="186.5">THE INFORMATION CONTAINED IN THIS</text>
<text x="27.8" y="189">DRAWING IS THE SOLE PROPERTY OF</text>
<text x="27.8" y="191.6">&lt;INSERT COMPANY NAME HERE&gt;. ANY</text>
<text x="119.1" y="186.7">MATERIAL</text>
<text x="27.8" y="194.1">REPRODUCTION IN PART OR AS A WHOLE</text>
<text x="27.8" y="196.6">WITHOUT THE WRITTEN PERMISSION OF</text>
<text x="119.1" y="193.5">FINISH</text>
<text x="27.8" y="199.1">&lt;INSERT COMPANY NAME HERE&gt; IS</text>
<text x="27.8" y="201.7">PROHIBITED.</text>
</g>
</svg>
